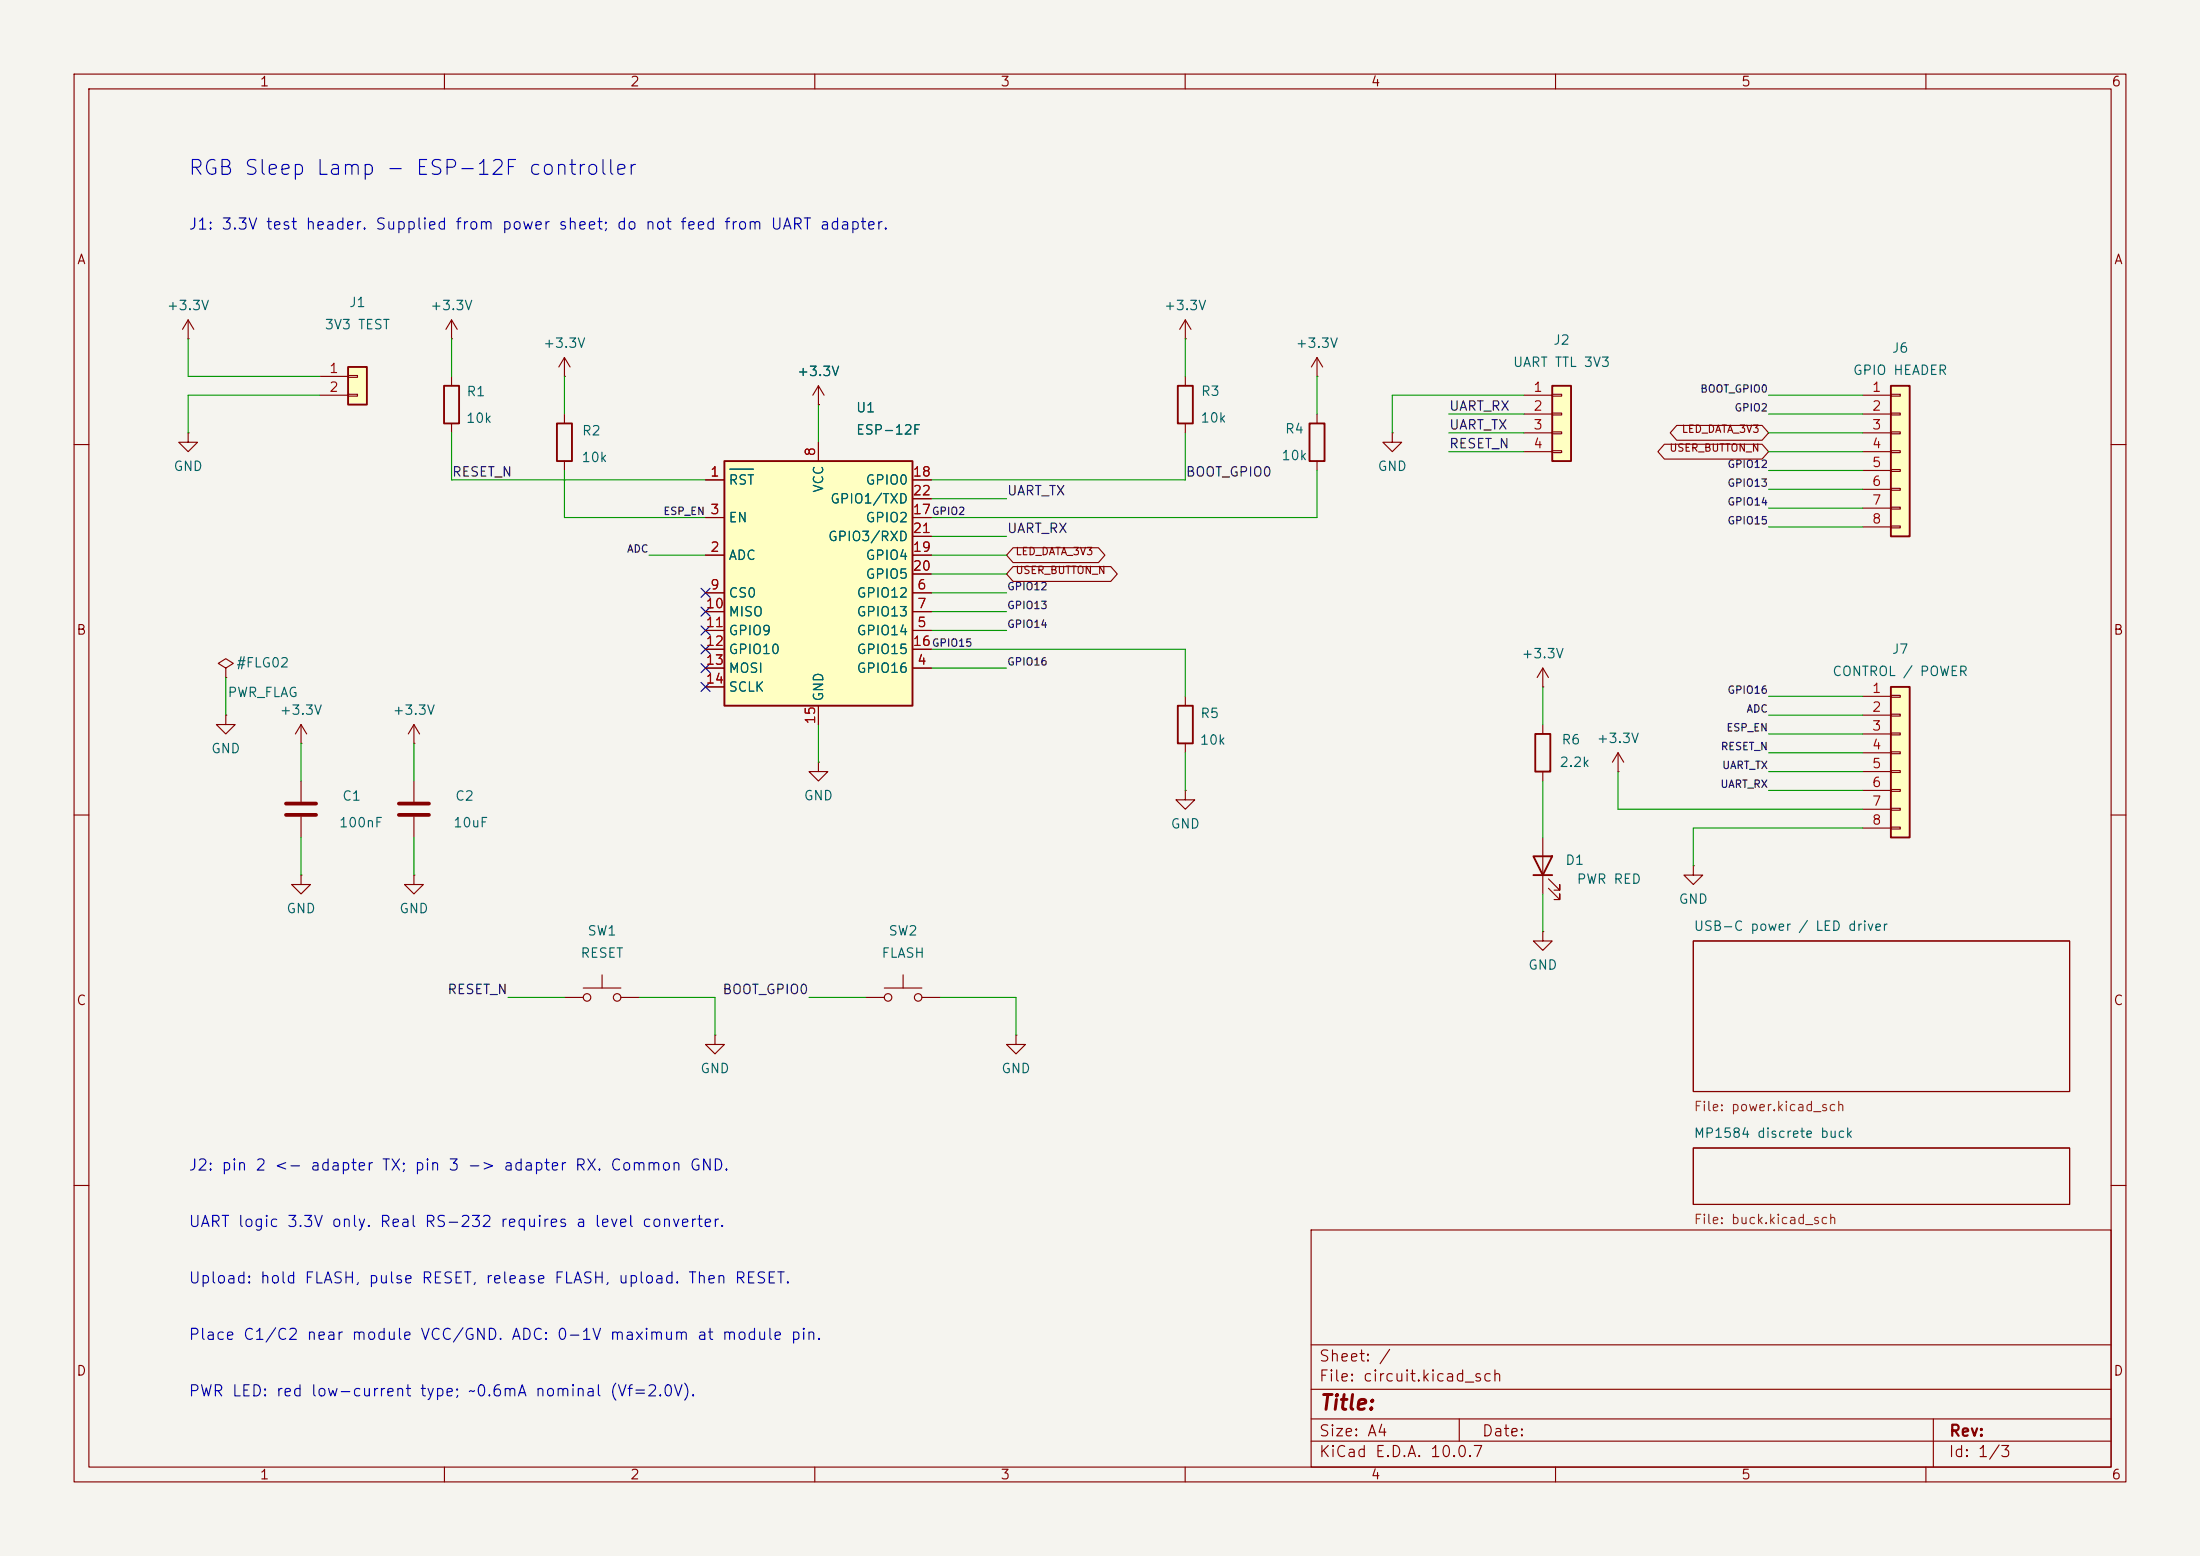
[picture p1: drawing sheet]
<svg xmlns="http://www.w3.org/2000/svg" width="297mm" height="210mm" viewBox="0 0 297 210" stroke-linecap="round" stroke-linejoin="round" font-family="sans-serif">
<path d="M0 0h297v210h-297z" fill="#f5f4ef" stroke="#f5f4ef" stroke-width=".14"/>
<g fill="none" stroke="#840000" stroke-width=".15">
<path d="M10 10h277v190h-277zM12 12h273v186h-273zM60 10v2M110 10v2M160 10v2M210 10v2M260 10v2M25.4 58.4v1.3h1.3l-1.3 1.3-1.3-1.3h1.3M25.4 58.4h.1M25.4 45.7h.1M25.4 43.2l-.8 1.3M25.4 43.2l.8 1.3"/>
<path d="M25.4 43.2v2.5M61 45.7h.1M61 43.2l-.8 1.3M61 43.2l.7 1.3M61 43.2v2.5M76.2 50.8h.1M76.2 48.3l-.8 1.2M76.2 48.3l.8 1.2M76.2 48.3v2.5M110.5 54.6h.1M110.5 52.1l-.8 1.2M110.5 52.1l.8 1.2"/>
<path d="M110.5 52.1v2.5M177.8 55.9v1.3M188 58.4v1.3h1.2l-1.2 1.3-1.3-1.3h1.3M188 58.4h.1M10 60h2M177.8 62.2v1.3M285 60h2M10 110h2M285 110h2M228.6 127h50.8v20.3h-50.8zM228.6 154.9h50.8v7.7h-50.8zM10 160h2"/>
<path d="M177 166h108v32h-108zM285 160h2M60 198v2M110 198v2M160 198v2M177 194.5h108M177 191.5h108M177 187.5h108M177 181.5h108M197 191.5v3M210 198v2M260 198v2"/>
<path d="M261 191.5v6.5"/>
</g>
<path d="M176.8 57.2h2v5h-2z" fill="none" stroke="#840000" stroke-width=".25"/>
<path d="M47 49.5h2.5v5.1h-2.5z" fill="#ffffc2"/>
<path d="M47 49.5h2.5v5.1h-2.5zM59.9 52.1h2.1v5.1h-2.1zM75.2 57.2h2v5h-2z" fill="none" stroke="#840000" stroke-width=".25"/>
<path d="M43.2 50.8h3.8M43.2 53.3h3.8M47 50.7h1.3v.2h-1.3zM47 53.2h1.3v.3h-1.3zM61 50.8v1.3M61 57.2v1.2M76.2 55.9v1.3M76.2 62.2v1.3" fill="none" stroke="#840000" stroke-width=".15"/>
<path d="M97.8 62.2h25.4v33.1h-25.4z" fill="#ffffc2"/>
<path d="M97.8 62.2h25.4v33.1h-25.4z" fill="none" stroke="#840000" stroke-width=".25"/>
<g fill="none" stroke="#840000" stroke-width=".15">
<path d="M110.5 59.7v2.5M95.2 64.8h2.6M95.2 74.9h2.6M95.2 69.9h2.6M123.2 64.8h2.5M123.2 74.9h2.5M123.2 69.9h2.5M123.2 77.5h2.5M123.2 72.4h2.5M123.2 67.3h2.5M95.2 90.2h2.6M95.2 85.1h2.6"/>
<path d="M95.2 80h2.6M95.2 82.6h2.6M95.2 87.6h2.6M95.2 92.7h2.6M110.5 95.3v2.5M123.2 90.2h2.5M123.2 85.1h2.5M123.2 80h2.5M123.2 82.6h2.5M123.2 87.6h2.5M96.5 139.7v1.3h1.3l-1.3 1.2-1.3-1.2h1.3M96.5 139.7h.1"/>
<path d="M137.2 139.7v1.3h1.2l-1.2 1.2-1.3-1.2h1.3M137.2 139.7h.1"/>
</g>
<path d="M98.5 63.3h3.2" fill="none" stroke="#006464" stroke-width=".15"/>
<path d="M209.5 52.1h2.6v10.1h-2.6z" fill="#ffffc2"/>
<path d="M209.5 52.1h2.6v10.1h-2.6z" fill="none" stroke="#840000" stroke-width=".25"/>
<g fill="none" stroke="#840000" stroke-width=".15">
<path d="M160 45.7h.1M160 43.2l-.7 1.3M160 43.2l.8 1.3M160 43.2v2.5M177.8 50.8h.1M177.8 48.3l-.8 1.2M177.8 48.3l.8 1.2M177.8 48.3v2.5M205.7 53.3h3.8M205.7 55.9h3.8M205.7 58.4h3.8M209.5 53.2h1.3v.3h-1.3z"/>
<path d="M209.5 55.8h1.3v.2h-1.3zM209.5 58.3h1.3v.2h-1.3zM205.7 61h3.8M209.5 60.8h1.3v.3h-1.3zM116.8 134.6h2.6M119.4 133.4h5.1M121.9 131.6v1.8M124.5 134.6h2.5"/>
<circle cx="119.9" cy="134.6" r=".51"/>
<circle cx="124" cy="134.6" r=".51"/>
</g>
<path d="M255.3 52.1h2.5v20.3h-2.5z" fill="#ffffc2"/>
<path d="M255.3 52.1h2.5v20.3h-2.5z" fill="none" stroke="#840000" stroke-width=".25"/>
<g fill="none" stroke="#840000" stroke-width=".15">
<path d="M251.5 53.3h3.8M251.5 55.9h3.8M251.5 58.4h3.8M255.3 53.2h1.2v.3h-1.2zM255.3 55.8h1.2v.2h-1.2zM255.3 58.3h1.2v.2h-1.2zM251.5 61h3.8M251.5 63.5h3.8M251.5 66h3.8M251.5 68.6h3.8M251.5 71.1h3.8M255.3 60.8h1.2v.3h-1.2z"/>
<path d="M255.3 63.4h1.2v.2h-1.2zM255.3 65.9h1.2v.3h-1.2zM255.3 68.5h1.2v.2h-1.2zM255.3 71h1.2v.2h-1.2z"/>
</g>
<path d="M255.3 92.7h2.5v20.3h-2.5z" fill="#ffffc2"/>
<path d="M159 52.1h2v5.1h-2zM159 95.3h2v5h-2zM207.3 99.1h2v5h-2zM255.3 92.7h2.5v20.3h-2.5zM207 115.6h2.5l-1.2 2.5zM207 118.1h2.5" fill="none" stroke="#840000" stroke-width=".25"/>
<g fill="none" stroke="#840000" stroke-width=".15">
<path d="M110.5 54.6h.1M110.5 59.7v2.5M160 50.8v1.3M160 57.2v1.2M224.7 60h13.2l.9 1-.9 1h-13.2l-.9-1zM226.4 57.4h11.5l.9 1-.9 1h-11.5l-.9-1zM95.2 64.8h2.6M95.2 74.9h2.6M95.2 69.9h2.6M123.2 64.8h2.5M123.2 74.9h2.5M123.2 69.9h2.5"/>
<path d="M123.2 77.5h2.5M123.2 72.4h2.5M123.2 67.3h2.5M136.8 76.5h13.2l.8 1-.8 1h-13.2l-.9-1zM136.8 73.9h11.5l.9 1-.9 1h-11.5l-.9-1zM30.5 90.2l1-.7-1-.6-1 .6 1 .7v1.2M30.5 91.4h.1M30.5 96.5v1.3h1.2l-1.2 1.3-1.3-1.3h1.3M30.5 96.5h.1M40.6 97.8v2.5M40.6 97.8l-.7 1.3M40.6 97.8l.8 1.3"/>
<path d="M55.9 97.8l-.8 1.3M55.9 97.8l.7 1.3M55.9 97.8v2.5M95.2 90.2h2.6M95.2 85.1h2.6M95.2 80h2.6M95.2 82.6h2.6M95.2 87.6h2.6M95.2 92.7h2.6M110.5 95.3v2.5M123.2 90.2h2.5M123.2 85.1h2.5"/>
<path d="M123.2 80h2.5M123.2 82.6h2.5M123.2 87.6h2.5M160 94v1.3M208.3 92.7h.1M208.3 90.2l-.8 1.2M208.3 90.2l.7 1.2M208.3 90.2v2.5M208.3 97.8v1.3M251.5 94h3.8M251.5 96.5h3.8M251.5 99.1h3.8"/>
<path d="M255.3 93.9h1.2v.2h-1.2zM255.3 96.4h1.2v.2h-1.2zM255.3 98.9h1.2v.3h-1.2zM40.6 118.1v1.3h1.3l-1.3 1.3-1.2-1.3h1.2M40.6 118.1h.1M40.6 100.3h.1M40.6 105.4v2.8M40.6 110.2v2.8M55.9 100.3h.1M55.9 118.1v1.3h1.2l-1.2 1.3-1.3-1.3h1.3M55.9 118.1h.1M55.9 105.4v2.8"/>
<path d="M55.9 110.2v2.8M110.5 102.9v1.2h1.3l-1.3 1.3-1.3-1.3h1.3M110.5 102.9h.1M160 106.7v1.3h1.3l-1.3 1.2-1.3-1.2h1.3M160 106.7h.1M160 100.3v1.3M208.3 104.1v1.3M208.3 113v7.7M209 119.9l1.6 1.5v-.7v.7h-.8M209 118.6l1.6 1.5v-.7v.7h-.8M218.4 104.1h.1M218.4 101.6l-.7 1.3"/>
<path d="M218.4 101.6l.8 1.3M218.4 101.6v2.5M228.6 116.8v1.3h1.3l-1.3 1.3-1.3-1.3h1.3M228.6 116.8h.1M251.5 101.6h3.8M251.5 104.1h3.8M251.5 106.7h3.8M251.5 109.2h3.8M251.5 111.8h3.8M255.3 101.5h1.2v.2h-1.2zM255.3 104h1.2v.3h-1.2zM255.3 106.6h1.2v.2h-1.2z"/>
<path d="M255.3 109.1h1.2v.2h-1.2zM255.3 111.6h1.2v.3h-1.2zM76.2 134.6h2.5M78.7 133.4h5.1M81.3 131.6v1.8M83.8 134.6h2.6M208.3 125.7v1.3h1.2l-1.2 1.3-1.3-1.3h1.3M208.3 125.7h.1"/>
<circle cx="79.2" cy="134.6" r=".51"/>
<circle cx="83.3" cy="134.6" r=".51"/>
</g>
<path d="M38.6 108.5h4.1M38.6 110h4.1M53.8 108.5h4.1M53.8 110h4.1" fill="none" stroke="#840000" stroke-width=".51"/>
<g fill="none" stroke="#009600" stroke-width=".15">
<path d="M25.4 45.7v5.1h17.8M43.2 53.3h-17.8v5.1M61 58.4v6.4h34.2M61 45.7v5.1M76.2 50.8v5.1M110.5 54.6v5.1M160 45.7v5.1M160 58.4v6.4h-34.3M177.8 50.8v5.1M195.6 55.9h10.1M195.6 58.4h10.1M205.7 53.3h-17.7v5.1"/>
<path d="M238.8 53.3h12.7M238.8 55.9h12.7M238.8 58.4h12.7M76.2 63.5v6.4h19M87.6 74.9h7.6M125.7 74.9h10.2M125.7 77.5h10.2M125.7 67.3h10.2M125.7 72.4h10.2M177.8 63.5v6.4h-52.1M195.6 61h10.1M238.8 66h12.7"/>
<path d="M238.8 61h12.7M238.8 63.5h12.7M238.8 68.6h12.7M238.8 71.1h12.7M30.5 91.4v5.1M110.5 97.8v5.1M125.7 90.2h10.2M125.7 87.6h34.3v6.4M125.7 82.6h10.2M125.7 80h10.2M125.7 85.1h10.2M208.3 92.7v5.1"/>
<path d="M238.8 99.1h12.7M238.8 96.5h12.7M238.8 94h12.7M40.6 100.3v5.1M40.6 113v5.1M55.9 100.3v5.1M55.9 113v5.1M160 101.6v5.1M208.3 105.4v7.6M218.4 104.1v5.1h33.1M238.8 101.6h12.7M238.8 104.1h12.7"/>
<path d="M238.8 106.7h12.7M251.5 111.8h-22.9v5M68.6 134.6h7.6M86.4 134.6h10.1v5.1M109.2 134.6h7.6M127 134.6h10.2v5.1M208.3 120.7v5"/>
</g>
<path d="M94.6 79.4l1.3 1.2M95.9 79.4l-1.3 1.2M94.6 81.9l1.3 1.3M94.6 84.5l1.3 1.2M94.6 92.1l1.3 1.2M94.6 89.6l1.3 1.2M94.6 87l1.3 1.2M95.9 81.9l-1.3 1.3M95.9 84.5l-1.3 1.2M95.9 92.1l-1.3 1.2M95.9 89.6l-1.3 1.2M95.9 87l-1.3 1.2" fill="none" stroke="#000084" stroke-width=".15"/>
<path d="M98.5 63.3h3.2" fill="none" stroke="#006464" stroke-width=".15"/>
<text font-size="2" fill="#0000c2" x="25.3" y="24.1">RGB Sleep Lamp - ESP-12F controller</text>
<text font-size="2" fill="#840000" x="178" y="190.8">Title:</text>
<g font-size="1.5" fill="#0000c2">
<text x="25.4" y="31.4">J1: 3.3V test header. Supplied from power sheet; do not feed from UART adapter.</text>
<text x="25.4" y="158.4">J2: pin 2 &lt;- adapter TX; pin 3 -&gt; adapter RX. Common GND.</text>
<text x="25.4" y="166">UART logic 3.3V only. Real RS-232 requires a level converter.</text>
<text x="25.4" y="173.6">Upload: hold FLASH, pulse RESET, release FLASH, upload. Then RESET.</text>
<text x="25.4" y="181.2">Place C1/C2 near module VCC/GND. ADC: 0-1V maximum at module pin.</text>
<text x="25.4" y="188.8">PWR LED: red low-current type; ~0.6mA nominal (Vf=2.0V).</text>
</g>
<g font-size="1.5" fill="#840000">
<text x="178" y="184.1">Sheet: /</text>
<text x="178" y="186.8">File: circuit.kicad_sch</text>
<text x="178" y="197">KiCad E.D.A. 10.0.7</text>
<text x="178" y="194.2">Size: A4</text>
<text x="200" y="194.2">Date:</text>
<text x="263" y="197">Id: 1/3</text>
<text x="263" y="194.2">Rev:</text>
</g>
<g font-size="1.3" fill="#840000">
<text x="35" y="12">1</text>
<text x="85" y="12">2</text>
<text x="135" y="12">3</text>
<text x="185" y="12">4</text>
<text x="235" y="12">5</text>
<text x="285" y="12">6</text>
<text x="10.3" y="36">A</text>
<text x="285.3" y="36">A</text>
<text x="10.2" y="86">B</text>
<text x="285.2" y="86">B</text>
<text x="10.2" y="136">C</text>
<text x="285.2" y="136">C</text>
<text x="10.2" y="186">D</text>
<text x="285.2" y="186">D</text>
<text x="35" y="200">1</text>
<text x="85" y="200">2</text>
<text x="135" y="200">3</text>
<text x="185" y="200">4</text>
<text x="235" y="200">5</text>
<text x="285" y="200">6</text>
</g>
<g font-size="1.3" fill="#006464">
<text x="47" y="41.8">J1</text>
<text x="22.4" y="42.2">+3.3V</text>
<text x="43.7" y="44.8">3V3 TEST</text>
<text x="58" y="42.2">+3.3V</text>
<text x="73.2" y="47.3">+3.3V</text>
<text x="157.1" y="42.2">+3.3V</text>
<text x="174.8" y="47.3">+3.3V</text>
<text x="209.6" y="46.8">J2</text>
<text x="255.3" y="47.9">J6</text>
<text x="62.9" y="53.8">R1</text>
<text x="107.5" y="51.1">+3.3V</text>
<text x="162" y="53.8">R3</text>
<text x="204.2" y="49.8">UART TTL 3V3</text>
<text x="250.1" y="50.9">GPIO HEADER</text>
<text x="62.8" y="57.4">10k</text>
<text x="78.5" y="59.1">R2</text>
<text x="115.5" y="56">U1</text>
<text x="115.5" y="59">ESP-12F</text>
<text x="162" y="57.4">10k</text>
<text x="173.4" y="58.8">R4</text>
<text x="23.3" y="63.9">GND</text>
<text x="78.4" y="62.7">10k</text>
<text x="98.3" y="65.7">RST</text>
<text x="116.8" y="65.7">GPIO0</text>
<text x="172.9" y="62.4">10k</text>
<text x="185.9" y="63.9">GND</text>
<text x="98.3" y="70.8">EN</text>
<text x="111.5" y="66.6" transform="rotate(-90 111.5 66.6)">VCC</text>
<text x="112" y="68.3">GPIO1/TXD</text>
<text x="116.8" y="70.8">GPIO2</text>
<text x="98.3" y="75.9">ADC</text>
<text x="111.7" y="73.4">GPIO3/RXD</text>
<text x="116.8" y="75.9">GPIO4</text>
<text x="98.3" y="81">CS0</text>
<text x="98.3" y="83.5">MISO</text>
<text x="115.6" y="81">GPIO12</text>
<text x="115.6" y="83.5">GPIO13</text>
<text x="116.8" y="78.4">GPIO5</text>
<text x="98.3" y="86.1">GPIO9</text>
<text x="98.3" y="88.6">GPIO10</text>
<text x="115.6" y="86.1">GPIO14</text>
<text x="115.6" y="88.6">GPIO15</text>
<text x="205.3" y="89.2">+3.3V</text>
<text x="255.3" y="88.6">J7</text>
<text x="30.6" y="94.4">PWR_FLAG</text>
<text x="31.8" y="90.4">#FLG02</text>
<text x="98.3" y="91.1">MOSI</text>
<text x="98.3" y="93.7">SCLK</text>
<text x="111.5" y="94.8" transform="rotate(-90 111.5 94.8)">GND</text>
<text x="115.6" y="91.1">GPIO16</text>
<text x="247.3" y="91.6">CONTROL / POWER</text>
<text x="28.4" y="102">GND</text>
<text x="37.7" y="96.8">+3.3V</text>
<text x="52.9" y="96.8">+3.3V</text>
<text x="161.9" y="100.8">10k</text>
<text x="162" y="97.2">R5</text>
<text x="210.7" y="100.8">R6</text>
<text x="215.5" y="100.6">+3.3V</text>
<text x="210.4" y="103.8">2.2k</text>
<text x="45.7" y="112">100nF</text>
<text x="46.1" y="108.4">C1</text>
<text x="61.1" y="112">10uF</text>
<text x="61.4" y="108.4">C2</text>
<text x="108.4" y="108.3">GND</text>
<text x="158" y="112.1">GND</text>
<text x="211.2" y="117">D1</text>
<text x="212.8" y="119.6">PWR RED</text>
<text x="38.6" y="123.6">GND</text>
<text x="53.8" y="123.6">GND</text>
<text x="226.5" y="122.3">GND</text>
<text x="228.6" y="126">USB-C power / LED driver</text>
<text x="78.3" y="129.6">RESET</text>
<text x="79.2" y="126.6">SW1</text>
<text x="118.9" y="129.6">FLASH</text>
<text x="119.9" y="126.6">SW2</text>
<text x="206.2" y="131.2">GND</text>
<text x="94.5" y="145.2">GND</text>
<text x="135.1" y="145.2">GND</text>
<text x="228.6" y="153.9">MP1584 discrete buck</text>
</g>
<g font-size="1.3" fill="#a90000">
<text x="44.4" y="50.7">1</text>
<text x="44.4" y="53.2">2</text>
<text x="206.9" y="53.2">1</text>
<text x="252.6" y="53.2">1</text>
<text x="206.9" y="55.7">2</text>
<text x="206.9" y="58.3">3</text>
<text x="252.6" y="55.7">2</text>
<text x="252.6" y="58.3">3</text>
<text x="95.8" y="64.6">1</text>
<text x="110.4" y="61.7" transform="rotate(-90 110.4 61.7)">8</text>
<text x="123.1" y="64.6">18</text>
<text x="206.9" y="60.8">4</text>
<text x="252.6" y="60.8">4</text>
<text x="252.6" y="63.4">5</text>
<text x="252.6" y="65.9">6</text>
<text x="95.8" y="69.7">3</text>
<text x="123.1" y="69.7">17</text>
<text x="123.1" y="67.2">22</text>
<text x="252.6" y="68.4">7</text>
<text x="252.6" y="71">8</text>
<text x="95.8" y="74.8">2</text>
<text x="123.1" y="74.8">19</text>
<text x="123.1" y="77.3">20</text>
<text x="123.1" y="72.3">21</text>
<text x="95.2" y="82.4">10</text>
<text x="95.8" y="79.9">9</text>
<text x="123.7" y="79.9">6</text>
<text x="123.7" y="82.4">7</text>
<text x="95.2" y="85">11</text>
<text x="95.2" y="87.5">12</text>
<text x="123.1" y="87.5">16</text>
<text x="123.7" y="85">5</text>
<text x="95.2" y="90">13</text>
<text x="95.2" y="92.6">14</text>
<text x="123.7" y="90">4</text>
<text x="252.6" y="93.8">1</text>
<text x="110.4" y="97.9" transform="rotate(-90 110.4 97.9)">15</text>
<text x="252.6" y="96.4">2</text>
<text x="252.6" y="98.9">3</text>
<text x="252.6" y="101.5">4</text>
<text x="252.6" y="104">5</text>
<text x="252.6" y="106.5">6</text>
<text x="252.6" y="109.1">7</text>
<text x="252.6" y="111.6">8</text>
</g>
<g font-size="1.3" fill="#0f0f0f">
<text x="195.6" y="58.3">UART_TX</text>
<text x="195.6" y="55.8">UART_RX</text>
<text x="60.9" y="64.6">RESET_N</text>
<text x="160" y="64.6">BOOT_GPIO0</text>
<text x="195.6" y="60.8">RESET_N</text>
<text x="135.9" y="67.2">UART_TX</text>
<text x="135.9" y="72.3">UART_RX</text>
<text x="60.3" y="134.5">RESET_N</text>
<text x="97.4" y="134.5">BOOT_GPIO0</text>
</g>
<g font-size="1.3" fill="#725600">
<text x="228.6" y="150.3">File: power.kicad_sch</text>
<text x="228.6" y="165.5">File: buck.kicad_sch</text>
</g>
<g font-size="1" fill="#0f0f0f">
<text x="229.5" y="53.2">BOOT_GPIO0</text>
<text x="234.1" y="55.8">GPIO2</text>
<text x="233.1" y="63.4">GPIO12</text>
<text x="233.1" y="65.9">GPIO13</text>
<text x="89.5" y="69.7">ESP_EN</text>
<text x="125.7" y="69.7">GPIO2</text>
<text x="233.1" y="68.5">GPIO14</text>
<text x="233.1" y="71">GPIO15</text>
<text x="84.6" y="74.8">ADC</text>
<text x="135.9" y="82.4">GPIO13</text>
<text x="135.9" y="79.9">GPIO12</text>
<text x="125.7" y="87.5">GPIO15</text>
<text x="135.9" y="85">GPIO14</text>
<text x="135.9" y="90.1">GPIO16</text>
<text x="233.1" y="93.9">GPIO16</text>
<text x="232.2" y="101.5">RESET_N</text>
<text x="233" y="99">ESP_EN</text>
<text x="235.7" y="96.4">ADC</text>
<text x="232.2" y="106.6">UART_RX</text>
<text x="232.4" y="104">UART_TX</text>
</g>
<g font-size="1" fill="#840000">
<text x="227" y="58.7">LED_DATA_3V3</text>
<text x="225.3" y="61.2">USER_BUTTON_N</text>
<text x="137" y="77.7">USER_BUTTON_N</text>
<text x="137" y="75.2">LED_DATA_3V3</text>
</g>
</svg>
